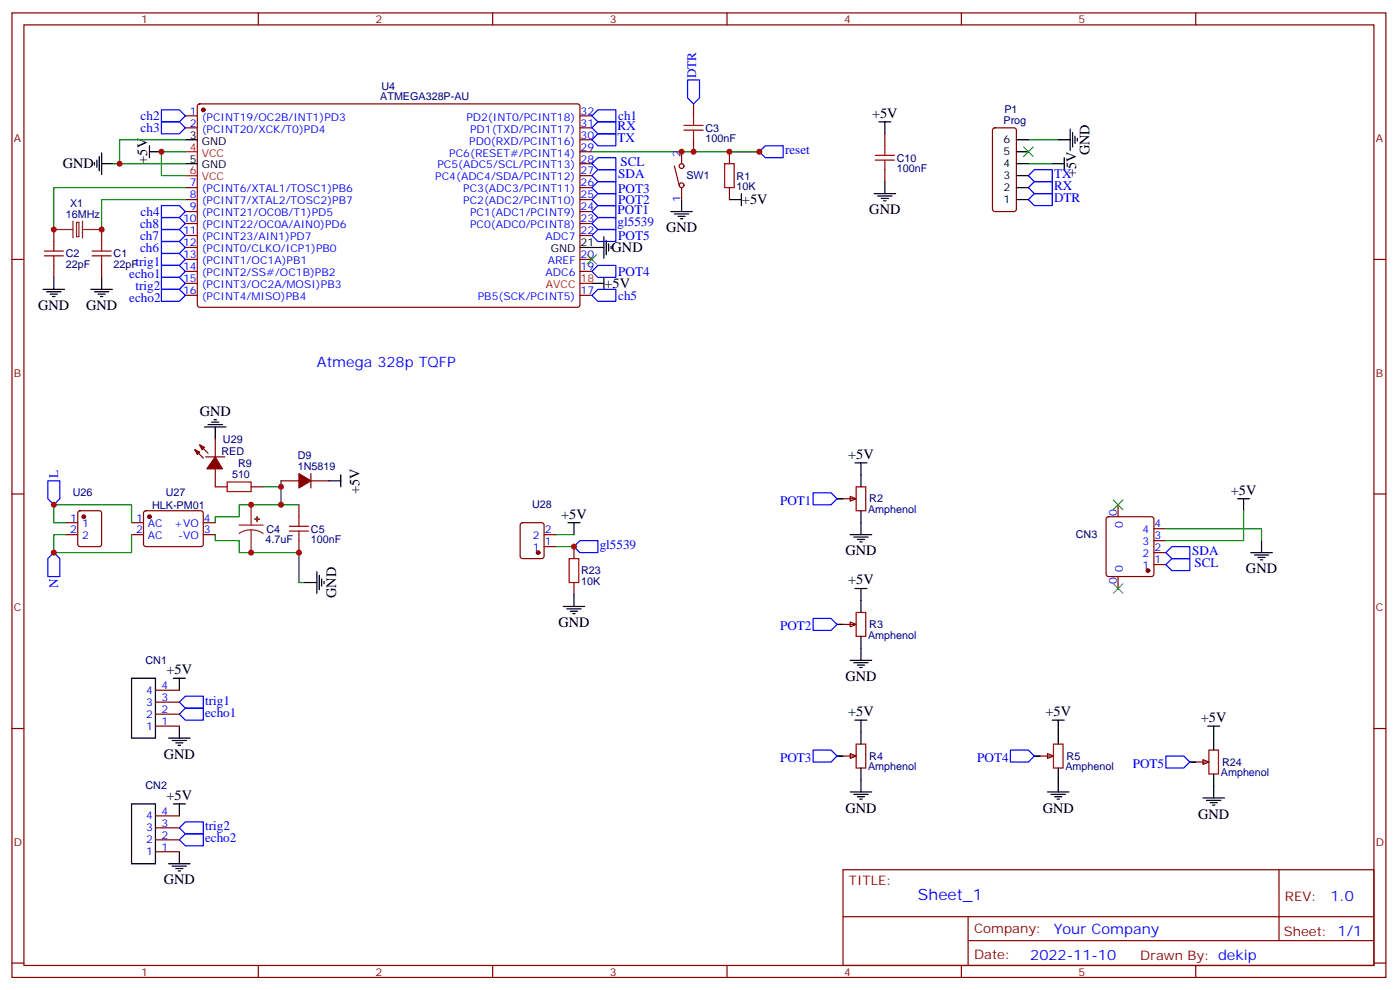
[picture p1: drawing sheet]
<svg xmlns="http://www.w3.org/2000/svg" width="413mm" height="292mm" viewBox="0 0 413 292" stroke-linecap="round" stroke-linejoin="round" font-family="sans-serif">
<g fill="none" stroke="#870000" stroke-width=".35">
<path d="M3.5 3.8h405.4v284.3h-405.4zM7.1 7.3h398.2v277.3h-398.2zM76.2 3.8v3.5M145.3 3.8v3.5M214.5 3.8v3.5M283.6 3.8v3.5M352.8 3.8v3.5M54.7 34.1h3.5M54.7 37.7h3.5M58.4 30.8l.5-.2 111.8 .1 .4 .6-.1 58.9-.6 .4-111.8-.1-.4-.6v-58.6zM171.1 34.1h3.5M171.1 37.7h3.5"/>
<path d="M204.6 30.6v3.5M261.1 39.4v3.6M293 37.9l.5-.2h5.7l.6 .4 .1 23.6-.5 .6-5.9 .1-.6-.5-.1-23.5zM54.7 55.3h3.5M54.7 58.8h3.5M171.1 55.3h3.5M171.1 58.8h3.5M171.1 51.8h3.5M171.1 48.3h3.5M171.1 44.7h3.5M171.1 41.2h3.5M199 49l1.4 5.6"/>
<path d="M201.1 44.7v3.6M201.1 55.3v3.5M204.6 41.2v3.5M215.2 44.7v3.6M215.2 55.3v3.5M261.1 50v3.6M3.5 76.5h3.6M15.9 67.7v3.5M15.9 78.2v3.6M30 67.7v3.5M30 78.2v3.6M54.7 76.5h3.5"/>
<path d="M54.7 62.4h3.5M54.7 65.9h3.5M54.7 69.4h3.5M54.7 73h3.5M171.1 76.5h3.5M171.1 62.4h3.5M171.1 65.9h3.5M171.1 69.4h3.5M405.3 76.5h3.6M54.7 80h3.5M54.7 83.5h3.5M54.7 87.1h3.5"/>
<path d="M171.1 80h3.5M171.1 87.1h3.5M57.5 132.6l2.5 2.4M58.9 131.2l2.5 2.4M60.7 134.7h5.6M63.5 138.2v5.3h3.5M63.5 129.4v5.3M91.7 139.6v4.3M3.5 145.6h3.6M19.4 154.1h3.5M19.4 157.6h3.5M23.2 150.8l.4-.2h5.7l.6 .4 .1 9.4-.5 .7h-5.9l-.6-.4-.1-9.4z"/>
<path d="M38.8 154.1h3.5M38.8 157.6h3.5M42.6 150.8l.4-.2h16.5l.5 .7-.1 9.4-.6 .4h-16.5l-.5-.7v-9.1zM60 154.1h3.5M60 157.6h3.5M74.1 143.5h3.5M82.9 141.7h5.3M88.2 148.8v3.5M88.2 159.4v3.5M91.7 141.7h5.3M153.7 154.3l.5-.2h5.6l.7 .4v9.5l-.4 .6-5.9 .1-.7-.5v-9.4zM160.5 157.6h3.5"/>
<path d="M246.9 147h5.3M250.8 146.3l1.8 .7-1.8 .7zM326.6 152.5l.4-.2h12.7l.5 .2 .2 .5v16.3l-.2 .5-.5 .2h-12.7l-.5-.3-.2-.4v-16.3zM329.8 148.8v3.5M340.4 159.4h3.6M340.4 155.9h3.6M405.3 145.6h3.6M160.5 161.1h3.5M169.3 161.1v3.6M169.3 171.7v3.6M329.8 170v3.5M340.4 166.4h3.6"/>
<path d="M340.4 162.9h3.6M246.9 184.1h5.3M250.8 183.4l1.8 .7-1.8 .7zM3.5 214.8h3.6M45.9 214.1h7M45.9 210.5h7M45.9 207h7M45.9 203.5h7M405.3 214.8h3.6M246.9 222.9h5.3M250.8 222.2l1.8 .7-1.8 .7zM305.2 222.9h5.2"/>
<path d="M309 222.2l1.8 .7-1.8 .7zM351 224.6h5.3M354.9 223.9l1.8 .7-1.8 .8zM45.9 251.1h7M45.9 247.6h7M45.9 244.1h7M45.9 240.5h7M248.7 256.4h156.6v28.2h-156.6zM377.3 256.4v20.9M248.7 270.2h156.5M285.6 277.3h119.6M285.6 270.2v14.2"/>
<path d="M3.5 283.9h3.6M76.2 284.6v3.5M145.3 284.6v3.5M214.5 284.6v3.5M283.6 284.6v3.5M352.8 284.6v3.5M405.3 283.9h3.6"/>
<circle cx="201.1" cy="54.6" r=".71"/>
<circle cx="201.1" cy="49" r=".71"/>
</g>
<g fill="#870000" stroke="#870000" stroke-width=".35">
<path d="M88.2 139.6l3.5 2.1-3.5 2.2z"/>
<path d="M58.9 131.2l1.4 .7-.7 .7z"/>
<path d="M57.5 132.6l1.4 .7-.7 .7z"/>
<path d="M63.5 134.7l2.1 3.5h-4.6z"/>
<circle cx="60" cy="32.4" r=".53"/>
<circle cx="44.1" cy="152.3" r=".53"/>
<circle cx="338.7" cy="168.2" r=".53"/>
<circle cx="24.7" cy="152.3" r=".53"/>
<circle cx="158.7" cy="162.9" r=".53"/>
</g>
<g fill="none" stroke="#000" stroke-width=".35">
<path d="M259.3 35.9h3.5M261.1 35.9v3.5M315.7 38v6.4M316.4 39.1v4.2M27.9 47.9v.7M28.6 47.2v2.1M29.3 46.1v4.3M30 48.3h3.5M30 45.1v6.3M44.1 44.7h3.5M44.1 43v3.5M54.7 41.2h3.5"/>
<path d="M54.7 48.3h3.5M201.1 58.8v3.6M215.2 58.8h3.5M218.7 57.1v3.5M257.9 57.1h6.3M258.9 57.8h4.3M260 58.5h2.1M260.7 59.2h.7M261.1 53.6v3.5M299.9 41.2h3.5M299.9 48.3h3.5M299.9 44.7h3.5"/>
<path d="M299.9 58.8h3.5M299.9 55.3h3.5M299.9 51.8h3.5M310.4 48.3h3.6M312.2 41.2h3.5M314 46.5v3.5M317.1 40.1v2.2M317.9 40.9v.7M171.1 73h7.1M178.2 69.8v6.3M178.9 70.8v4.3M179.6 71.9v2.1"/>
<path d="M180.3 72.6v.7M197.9 62.4h6.4M199 63.1h4.2M200 63.8h2.1M200.7 64.5h.7M12.7 85.3h6.3M13.8 86h4.2M14.8 86.7h2.1M15.5 87.4h.7M15.9 81.8v3.5M26.8 85.3h6.4M27.9 86h4.2"/>
<path d="M28.9 86.7h2.1M29.6 87.4h.7M30 81.8v3.5M174.6 83.5h3.6M178.2 81.8v3.5M60.3 125.9h6.4M61.4 125.2h4.2M62.4 124.5h2.2M63.1 123.8h.8M63.5 125.9v3.5M100.5 140v3.5M252.2 136.5h3.6"/>
<path d="M254 136.5v7M97 141.7h3.5M167.6 154.1h3.5M169.3 154.1v3.5M246.9 147h1.8M250.8 157.6h6.4M251.9 158.3h4.2M252.9 159h2.2M253.6 159.7h.8M254 150.6v7M365.1 147h3.6M366.9 147v3.6"/>
<path d="M372.2 159.4v3.5M90 171.7h3.5M93.5 168.6v6.3M94.2 169.6v4.2M94.9 170.7v2.1M95.6 171.4v.7M166.2 178.8h6.3M167.2 179.5h4.2M169.3 175.3v3.5M252.2 173.5h3.6M254 173.5v7.1M369 162.9h6.4"/>
<path d="M370.1 163.6h4.2M371.1 164.3h2.1M371.8 165h.7M38.8 200h7.1v17.6h-7.1zM51.2 200h3.5M52.9 200v3.5M168.3 180.2h2.1M169 180.9h.7M246.9 184.1h1.8M250.8 194.7h6.4M251.9 195.4h4.2M252.9 196.1h2.2"/>
<path d="M253.6 196.8h.8M254 187.6v7.1M49.7 217.6h6.4M50.8 218.3h4.2M51.9 219h2.1M52.6 219.7h.7M52.9 214.1v3.5M252.2 212.3h3.6M254 212.3v7.1M310.4 212.3h3.6M312.2 212.3v7.1M356.3 214.1h3.5"/>
<path d="M358.1 214.1v7M38.8 237h7.1v17.6h-7.1zM51.2 237h3.5M52.9 237v3.5M246.9 222.9h1.8M250.8 233.5h6.4M251.9 234.2h4.2M252.9 234.9h2.2M253.6 235.6h.8M254 226.4v7.1M305.2 222.9h1.7M309 233.5h6.4"/>
<path d="M310.1 234.2h4.2M311.1 234.9h2.2M311.9 235.6h.7M312.2 226.4v7.1M351 224.6h1.8M354.9 235.2h6.3M356 235.9h4.2M357 236.6h2.1M357.7 237.3h.7M358.1 228.2v7M49.7 254.6h6.4M50.8 255.3h4.2"/>
<path d="M51.9 256h2.1M52.6 256.8h.7M52.9 251.1v3.5"/>
</g>
<path d="M54.7 44.7h3.5M54.7 51.8h3.5M171.1 83.5h3.5" fill="none" stroke="#f00" stroke-width=".35"/>
<g fill="none" stroke="#00f" stroke-width=".35">
<path d="M47.6 32.4h5.3l1.8 1.7-1.8 1.8h-5.3zM47.6 35.9h5.3l1.8 1.8-1.8 1.7h-5.3zM174.6 37.7l1.8-1.8h5.3v3.5h-5.3zM174.6 34.1l1.8-1.7h5.3v3.5h-5.3zM202.8 23.6h3.6v5.3l-1.8 1.7-1.8-1.7zM174.6 41.2l1.8-1.8h5.3v3.6h-5.3zM174.6 48.3l1.8-1.8h5.3v3.5h-5.3zM174.6 51.8l1.8-1.8h5.3v3.6h-5.3zM174.6 58.8l1.8-1.7h5.3v3.5h-5.3zM174.6 55.3l1.8-1.7h5.3v3.5h-5.3zM224 44.7l1.8-1.7h5.3v3.5h-5.3zM303.4 51.8l1.8-1.8h5.2v3.6h-5.2z"/>
<path d="M303.4 55.3l1.8-1.7h5.2v3.5h-5.2zM303.4 58.8l1.8-1.7h5.2v3.5h-5.2zM47.6 78.2h5.3l1.8 1.8-1.8 1.8h-5.3zM47.6 74.7h5.3l1.8 1.8-1.8 1.7h-5.3zM47.6 60.6h5.3l1.8 1.8-1.8 1.7h-5.3zM47.6 64.1h5.3l1.8 1.8-1.8 1.8h-5.3zM47.6 67.7h5.3l1.8 1.7-1.8 1.8h-5.3zM47.6 71.2h5.3l1.8 1.8-1.8 1.7h-5.3zM174.6 65.9l1.8-1.8h5.3v3.6h-5.3zM174.6 62.4l1.8-1.8h5.3v3.5h-5.3zM174.6 69.4l1.8-1.7h5.3v3.5h-5.3zM47.6 85.3h5.3l1.8 1.8-1.8 1.7h-5.3z"/>
<path d="M47.6 81.8h5.3l1.8 1.7-1.8 1.8h-5.3zM174.6 87.1l1.8-1.8h5.3v3.5h-5.3zM174.6 80l1.8-1.8h5.3v3.6h-5.3zM14.1 141.7h3.5v5.3l-1.7 1.8-1.8-1.8zM239.9 145.3h5.3l1.7 1.7-1.7 1.8h-5.3zM15.9 162.9l1.7 1.8v5.3h-3.5v-5.3zM169.3 161.1l1.8-1.7h5.3v3.5h-5.3zM344 166.4l1.7-1.7h5.3v3.5h-5.3zM345.7 161.1h5.3v3.6h-5.3l-1.7-1.8zM239.9 182.3h5.3l1.7 1.8-1.7 1.7h-5.3zM52.9 210.5l1.8-1.7h5.3v3.5h-5.3zM52.9 207l1.8-1.8h5.3v3.6h-5.3z"/>
<path d="M239.9 221.1h5.3l1.7 1.8-1.7 1.7h-5.3zM298.1 221.1h5.3l1.8 1.8-1.8 1.7h-5.3zM344 222.9h5.2l1.8 1.7-1.8 1.8h-5.2zM52.9 247.6l1.8-1.8h5.3v3.5h-5.3zM52.9 244.1l1.8-1.8h5.3v3.5h-5.3z"/>
</g>
<g fill="none" stroke="#008700" stroke-width=".35">
<path d="M33.5 48.3h21.2M54.7 44.7h-7.1v7.1h7.1M54.7 41.2h-19.4v7.1M54.7 55.3h-38.8v12.4M54.7 58.8h-24.7v8.9M174.6 44.7h49.4M303.4 48.3h7M303.4 41.2h8.8M19.4 154.1h-3.5v-5.3h22.9v5.3M19.4 157.6h-3.5v5.3h22.9v-5.3M63.5 157.6v1.8h7.1v3.5h17.6v8.8h1.8M77.6 143.5h5.3"/>
<path d="M82.9 141.7v7.1M88.2 148.8h-17.6v3.5h-7.1v1.8M164 157.6h5.3M344 155.9h28.2v3.5M366.9 150.6v8.8h-22.9M164 161.1h5.3"/>
</g>
<path d="M15.9 67.7h5.6M21.5 65.2v4.9M22.6 65.5h.7v4.3h-.7zM24.3 67.7h5.7M24.3 65.2v4.9M70.6 154.8h7M74.1 156.2l1.8 .2 1.7 .9M74.1 156.2l-1.9 .2-1.6 .9M74.1 148.8v6M74.1 156.2v6.7" fill="none" stroke="#8c2424" stroke-width=".35"/>
<g fill="none" stroke="#a10000" stroke-width=".35">
<path d="M201.8 37h5.6M201.8 38.4h5.6M204.6 34.1v2.9M204.6 38.4v2.8M213.8 48.3h2.8v7h-2.8zM258.2 45.8h5.7M258.2 47.2h5.7M261.1 43v2.8M261.1 47.2v2.8M13.1 74h5.6M13.1 75.4h5.6M15.9 71.2v2.8"/>
<path d="M15.9 75.4v2.8M27.2 74h5.6M27.2 75.4h5.6M30 71.2v2.8M30 75.4v2.8M67 142.1h7.1v2.8h-7.1zM85.4 156.6h5.6M85.4 155.2h5.6M88.2 152.3v2.9M88.2 156.6v2.8M252.6 143.5h2.8v7.1h-2.8zM167.9 164.7h2.8v7h-2.8z"/>
<path d="M252.6 180.6h2.8v7h-2.8zM252.6 219.4h2.8v7h-2.8zM310.8 219.4h2.8v7h-2.8zM356.7 221.1h2.8v7.1h-2.8z"/>
</g>
<path d="M302 43.3l2.8 2.8M304.8 43.3l-2.8 2.8M173.2 75.1l2.8 2.8M176 75.1l-2.8 2.8M328.4 147.4l2.9 2.8M331.3 147.4l-2.9 2.8M328.4 172.1l2.9 2.8M331.3 172.1l-2.9 2.8" fill="none" stroke="#3c3" stroke-width=".35"/>
<g fill="#8c2424" stroke="#8c2424" stroke-width=".35">
<path d="M75.8 152.3v1.4z"/>
<path d="M75.1 153l1.5 .1z"/>
</g>
<g fill="#c00">
<circle cx="47.6" cy="44.7" r=".88"/>
<circle cx="35.3" cy="48.3" r=".88"/>
<circle cx="224" cy="44.7" r=".88"/>
<circle cx="215.2" cy="44.7" r=".88"/>
<circle cx="204.6" cy="44.7" r=".88"/>
<circle cx="82.9" cy="148.8" r=".88"/>
<circle cx="82.9" cy="143.5" r=".88"/>
<circle cx="74.1" cy="162.9" r=".88"/>
<circle cx="74.1" cy="148.8" r=".88"/>
<circle cx="88.2" cy="162.9" r=".88"/>
<circle cx="169.3" cy="161.1" r=".88"/>
<circle cx="15.9" cy="162.9" r=".88"/>
<circle cx="15.9" cy="148.8" r=".88"/>
<circle cx="201.1" cy="44.7" r=".88"/>
<circle cx="30" cy="67.7" r=".88"/>
<circle cx="15.9" cy="67.7" r=".88"/>
</g>
<text font-size="4.6" fill="#00f" x="270.8" y="265.4">Sheet_1</text>
<g font-size="4.2">
<text x="257.3" y="34.7">+5V</text>
<text x="321.4" y="45.8" transform="rotate(-90 321.4 45.8)">GND</text>
<text x="18.5" y="49.6">GND</text>
<text x="43.4" y="48.3" transform="rotate(-90 43.4 48.3)">+5V</text>
<text x="317.5" y="52.3" transform="rotate(-90 317.5 52.3)">+5V</text>
<text x="218.9" y="60.2">+5V</text>
<text x="256.5" y="63.2">GND</text>
<text x="196.5" y="68.5">GND</text>
<text x="180.4" y="74.3">GND</text>
<text x="178.3" y="84.9">+5V</text>
<text x="11.3" y="91.4">GND</text>
<text x="25.4" y="91.4">GND</text>
<text x="58.9" y="122.6">GND</text>
<text x="250.2" y="135.3">+5V</text>
<text x="106.1" y="145.8" transform="rotate(-90 106.1 145.8)">+5V</text>
<text x="363.1" y="145.9">+5V</text>
<text x="165.6" y="152.9">+5V</text>
<text x="249.4" y="163.7">GND</text>
<text x="250.2" y="172.3">+5V</text>
<text x="367.6" y="169">GND</text>
<text x="99.1" y="176.3" transform="rotate(-90 99.1 176.3)">GND</text>
<text x="164.7" y="184.9">GND</text>
<text x="49.1" y="198.8">+5V</text>
<text x="249.4" y="200.8">GND</text>
<text x="250.2" y="211.1">+5V</text>
<text x="308.4" y="211.1">+5V</text>
<text x="354.3" y="212.9">+5V</text>
<text x="48.3" y="223.7">GND</text>
<text x="49.1" y="235.8">+5V</text>
<text x="249.4" y="239.6">GND</text>
<text x="307.6" y="239.6">GND</text>
<text x="353.5" y="241.3">GND</text>
<text x="48.3" y="260.7">GND</text>
</g>
<g font-size="4.2" fill="#00f">
<text x="93.5" y="108.2">Atmega 328p TQFP</text>
<text x="392.5" y="265.7">1.0</text>
<text x="310.9" y="275.2">Your Company</text>
<text x="304" y="283">2022-11-10</text>
</g>
<g font-size="3.9" fill="#00f">
<text x="205.4" y="23" transform="rotate(-90 205.4 23)">DTR</text>
<text x="41.5" y="35.4">ch2</text>
<text x="182.4" y="35.5">ch1</text>
<text x="41.5" y="39">ch3</text>
<text x="182.2" y="38.4">RX</text>
<text x="182.2" y="42">TX</text>
<text x="231.6" y="45.5">reset</text>
<text x="182.4" y="52.6">SDA</text>
<text x="183" y="49.1">SCL</text>
<text x="311" y="52.5">TX</text>
<text x="182.4" y="56.8">POT3</text>
<text x="311" y="56.1">RX</text>
<text x="311" y="59.6">DTR</text>
<text x="41.5" y="63.6">ch4</text>
<text x="182.2" y="63.2">POT1</text>
<text x="182.4" y="60.2">POT2</text>
<text x="41.3" y="67.2">ch8</text>
<text x="41.3" y="70.7">ch7</text>
<text x="182.2" y="66.6">gl5539</text>
<text x="182.4" y="70.9">POT5</text>
<text x="41.3" y="74.2">ch6</text>
<text x="38.1" y="81.8">echo1</text>
<text x="40" y="78.3">trig1</text>
<text x="182.4" y="81.5">POT4</text>
<text x="38.1" y="88.9">echo2</text>
<text x="40" y="85.4">trig2</text>
<text x="182.4" y="88.4">ch5</text>
<text x="17.2" y="141" transform="rotate(-90 17.2 141)">L</text>
<text x="230.1" y="148.8">POT1</text>
<text x="176.9" y="161.9">gl5539</text>
<text x="351.8" y="163.7">SDA</text>
<text x="352.4" y="167.3">SCL</text>
<text x="17.1" y="173.4" transform="rotate(-90 17.1 173.4)">N</text>
<text x="230.1" y="185.8">POT2</text>
<text x="60.5" y="207.7">trig1</text>
<text x="60.5" y="211.2">echo1</text>
<text x="230.1" y="224.6">POT3</text>
<text x="288.3" y="224.6">POT4</text>
<text x="334.2" y="226.4">POT5</text>
<text x="60.5" y="244.8">trig2</text>
<text x="60.5" y="248.3">echo2</text>
</g>
<g font-size="3.9" fill="#800">
<text x="250.5" y="261">TITLE:</text>
<text x="379.1" y="265.7">REV:</text>
<text x="287.4" y="275.2">Company:</text>
<text x="378.7" y="275.8">Sheet: 1/1</text>
<text x="287.4" y="282.9">Date:</text>
<text x="336.4" y="282.9">Drawn By: dekip</text>
</g>
<g font-size="3.2" fill="#800">
<text x="41.6" y="6.8">1</text>
<text x="110.8" y="6.8">2</text>
<text x="179.9" y="6.8">3</text>
<text x="249.1" y="6.8">4</text>
<text x="318.2" y="6.8">5</text>
<text x="4.1" y="41.9">A</text>
<text x="405.9" y="41.9">A</text>
<text x="4.1" y="111.1">B</text>
<text x="405.9" y="111.1">B</text>
<text x="4.1" y="180.2">C</text>
<text x="405.9" y="180.2">C</text>
<text x="4.1" y="249.3">D</text>
<text x="405.9" y="249.3">D</text>
<text x="41.6" y="287.6">1</text>
<text x="110.8" y="287.6">2</text>
<text x="179.9" y="287.6">3</text>
<text x="249.1" y="287.6">4</text>
<text x="318.2" y="287.6">5</text>
</g>
<g font-size="3.2" fill="#000080">
<text x="112.2" y="29.6">ATMEGA328P-AU</text>
<text x="112.5" y="26.4">U4</text>
<text x="296.3" y="33.4">P1</text>
<text x="208.1" y="41.9">100nF</text>
<text x="208.1" y="38.8">C3</text>
<text x="296.1" y="36.6">Prog</text>
<text x="264.6" y="47.6">C10</text>
<text x="202.5" y="52.9">SW1</text>
<text x="217.3" y="52.9">R1</text>
<text x="264.6" y="50.7">100nF</text>
<text x="217.3" y="56.1">10K</text>
<text x="19.4" y="64.1">16MHz</text>
<text x="20.7" y="61">X1</text>
<text x="19.4" y="75.9">C2</text>
<text x="33.5" y="75.9">C1</text>
<text x="19.4" y="79">22pF</text>
<text x="33.5" y="79">22pF</text>
<text x="65.8" y="130.5">U29</text>
<text x="65.3" y="134.1">RED</text>
<text x="70.2" y="137.6">R9</text>
<text x="87.9" y="135.4">D9</text>
<text x="68.5" y="141">510</text>
<text x="87.9" y="138.6">1N5819</text>
<text x="21.5" y="146.3">U26</text>
<text x="44.9" y="149.9">HLK-PM01</text>
<text x="48.9" y="146.3">U27</text>
<text x="157" y="149.8">U28</text>
<text x="256.5" y="148.1">R2</text>
<text x="256.1" y="151.3">Amphenol</text>
<text x="78.3" y="160.1">4.7uF</text>
<text x="78.6" y="157">C4</text>
<text x="91.7" y="160.1">100nF</text>
<text x="91.7" y="157">C5</text>
<text x="317.4" y="158.7">CN3</text>
<text x="171.4" y="172.5">10K</text>
<text x="171.4" y="169.4">R23</text>
<text x="256.5" y="185.1">R3</text>
<text x="256.1" y="188.3">Amphenol</text>
<text x="42.9" y="195.7">CN1</text>
<text x="256.1" y="227.1">Amphenol</text>
<text x="256.5" y="223.9">R4</text>
<text x="314.3" y="227.1">Amphenol</text>
<text x="314.7" y="223.9">R5</text>
<text x="360.5" y="225.7">R24</text>
<text x="42.9" y="232.7">CN2</text>
<text x="360.2" y="228.9">Amphenol</text>
</g>
<g font-size="3.2" fill="#00f">
<text x="56" y="33.8">1</text>
<text x="59.5" y="35.6">(PCINT19/OC2B/INT1)PD3</text>
<text x="137.6" y="35.6">PD2(INT0/PCINT18)</text>
<text x="171.3" y="33.8">32</text>
<text x="56" y="37.3">2</text>
<text x="59.5" y="39.1">(PCINT20/XCK/T0)PD4</text>
<text x="138.7" y="39.1">PD1(TXD/PCINT17)</text>
<text x="171.3" y="40.9">30</text>
<text x="171.3" y="37.3">31</text>
<text x="132.6" y="46.1">PC6(RESET#/PCINT14)</text>
<text x="138.4" y="42.6">PD0(RXD/PCINT16)</text>
<text x="171.3" y="47.9">28</text>
<text x="171.3" y="44.4">29</text>
<text x="200.7" y="46.1" transform="rotate(-90 200.7 46.1)">2</text>
<text x="128.4" y="53.2">PC4(ADC4/SDA/PCINT12)</text>
<text x="129.1" y="49.7">PC5(ADC5/SCL/PCINT13)</text>
<text x="171.3" y="51.4">27</text>
<text x="56" y="55">7</text>
<text x="56" y="58.5">8</text>
<text x="59.5" y="56.7">(PCINT6/XTAL1/TOSC1)PB6</text>
<text x="136.6" y="56.7">PC3(ADC3/PCINT11)</text>
<text x="171.3" y="58.5">25</text>
<text x="171.3" y="55">26</text>
<text x="200.7" y="59.5" transform="rotate(-90 200.7 59.5)">1</text>
<text x="54" y="65.5">10</text>
<text x="56" y="62">9</text>
<text x="59.5" y="60.3">(PCINT7/XTAL2/TOSC2)PB7</text>
<text x="59.5" y="63.8">(PCINT21/OC0B/T1)PD5</text>
<text x="136.6" y="60.3">PC2(ADC2/PCINT10)</text>
<text x="138.7" y="63.8">PC1(ADC1/PCINT9)</text>
<text x="171.3" y="65.5">23</text>
<text x="171.3" y="62">24</text>
<text x="54" y="69.1">11</text>
<text x="59.5" y="67.3">(PCINT22/OC0A/AIN0)PD6</text>
<text x="59.5" y="70.8">(PCINT23/AIN1)PD7</text>
<text x="138.7" y="67.3">PC0(ADC0/PCINT8)</text>
<text x="160.9" y="70.8">ADC7</text>
<text x="171.3" y="69.1">22</text>
<text x="54" y="72.6">12</text>
<text x="54" y="76.1">13</text>
<text x="59.5" y="74.4">(PCINT0/CLKO/ICP1)PB0</text>
<text x="59.5" y="77.9">(PCINT1/OC1A)PB1</text>
<text x="161.6" y="77.9">AREF</text>
<text x="171.3" y="76.1">20</text>
<text x="54" y="79.7">14</text>
<text x="54" y="83.2">15</text>
<text x="59.5" y="81.4">(PCINT2/SS#/OC1B)PB2</text>
<text x="160.9" y="81.4">ADC6</text>
<text x="171.3" y="79.7">19</text>
<text x="54" y="86.7">16</text>
<text x="59.5" y="84.9">(PCINT3/OC2A/MOSI)PB3</text>
<text x="59.5" y="88.5">(PCINT4/MISO)PB4</text>
<text x="141" y="88.5">PB5(SCK/PCINT5)</text>
<text x="171.3" y="86.7">17</text>
<text x="20.7" y="153.7">1</text>
<text x="24.2" y="155.5">1</text>
<text x="40.1" y="153.7">1</text>
<text x="43.6" y="155.5">AC</text>
<text x="51.4" y="155.5">+VO</text>
<text x="60.1" y="153.7">4</text>
<text x="329.5" y="152.2" transform="rotate(-90 329.5 152.2)">0</text>
<text x="331.3" y="155.6" transform="rotate(-90 331.3 155.6)">0</text>
<text x="340.6" y="155.5">4</text>
<text x="20.7" y="157.3">2</text>
<text x="24.2" y="159">2</text>
<text x="40.1" y="157.3">2</text>
<text x="43.6" y="159">AC</text>
<text x="52.6" y="159">-VO</text>
<text x="60.1" y="157.3">3</text>
<text x="157.2" y="159">2</text>
<text x="160.7" y="160.8">1</text>
<text x="160.7" y="157.3">2</text>
<text x="337.1" y="160.8">3</text>
<text x="337.1" y="157.3">4</text>
<text x="340.6" y="159">3</text>
<text x="157.2" y="162.6">1</text>
<text x="337.1" y="167.9">1</text>
<text x="337.1" y="164.3">2</text>
<text x="340.6" y="166.1">1</text>
<text x="340.6" y="162.6">2</text>
<text x="329.5" y="172.2" transform="rotate(-90 329.5 172.2)">0</text>
<text x="331.3" y="168.7" transform="rotate(-90 331.3 168.7)">0</text>
<text x="47.6" y="203.1">4</text>
<text x="43.1" y="208.1">3</text>
<text x="43.1" y="204.5">4</text>
<text x="47.6" y="206.7">3</text>
<text x="43.1" y="215.1">1</text>
<text x="43.1" y="211.6">2</text>
<text x="47.6" y="213.7">1</text>
<text x="47.6" y="210.2">2</text>
<text x="43.1" y="245.1">3</text>
<text x="43.1" y="241.6">4</text>
<text x="47.6" y="243.7">3</text>
<text x="47.6" y="240.2">4</text>
<text x="43.1" y="248.6">2</text>
<text x="47.6" y="250.8">1</text>
<text x="47.6" y="247.2">2</text>
<text x="43.1" y="252.2">1</text>
</g>
<g font-size="3.2">
<text x="56" y="40.9">3</text>
<text x="56" y="47.9">5</text>
<text x="59.5" y="42.6">GND</text>
<text x="296.1" y="45.8">5</text>
<text x="296.1" y="42.3">6</text>
<text x="59.5" y="49.7">GND</text>
<text x="296.1" y="52.8">3</text>
<text x="296.1" y="49.3">4</text>
<text x="296.1" y="59.9">1</text>
<text x="296.1" y="56.4">2</text>
<text x="162.5" y="74.4">GND</text>
<text x="171.3" y="72.6">21</text>
</g>
<g font-size="3.2" fill="#f00">
<text x="56" y="44.4">4</text>
<text x="59.5" y="46.1">VCC</text>
<text x="56" y="51.4">6</text>
<text x="59.5" y="53.2">VCC</text>
<text x="171.3" y="83.2">18</text>
<text x="161" y="84.9">AVCC</text>
</g>
</svg>
